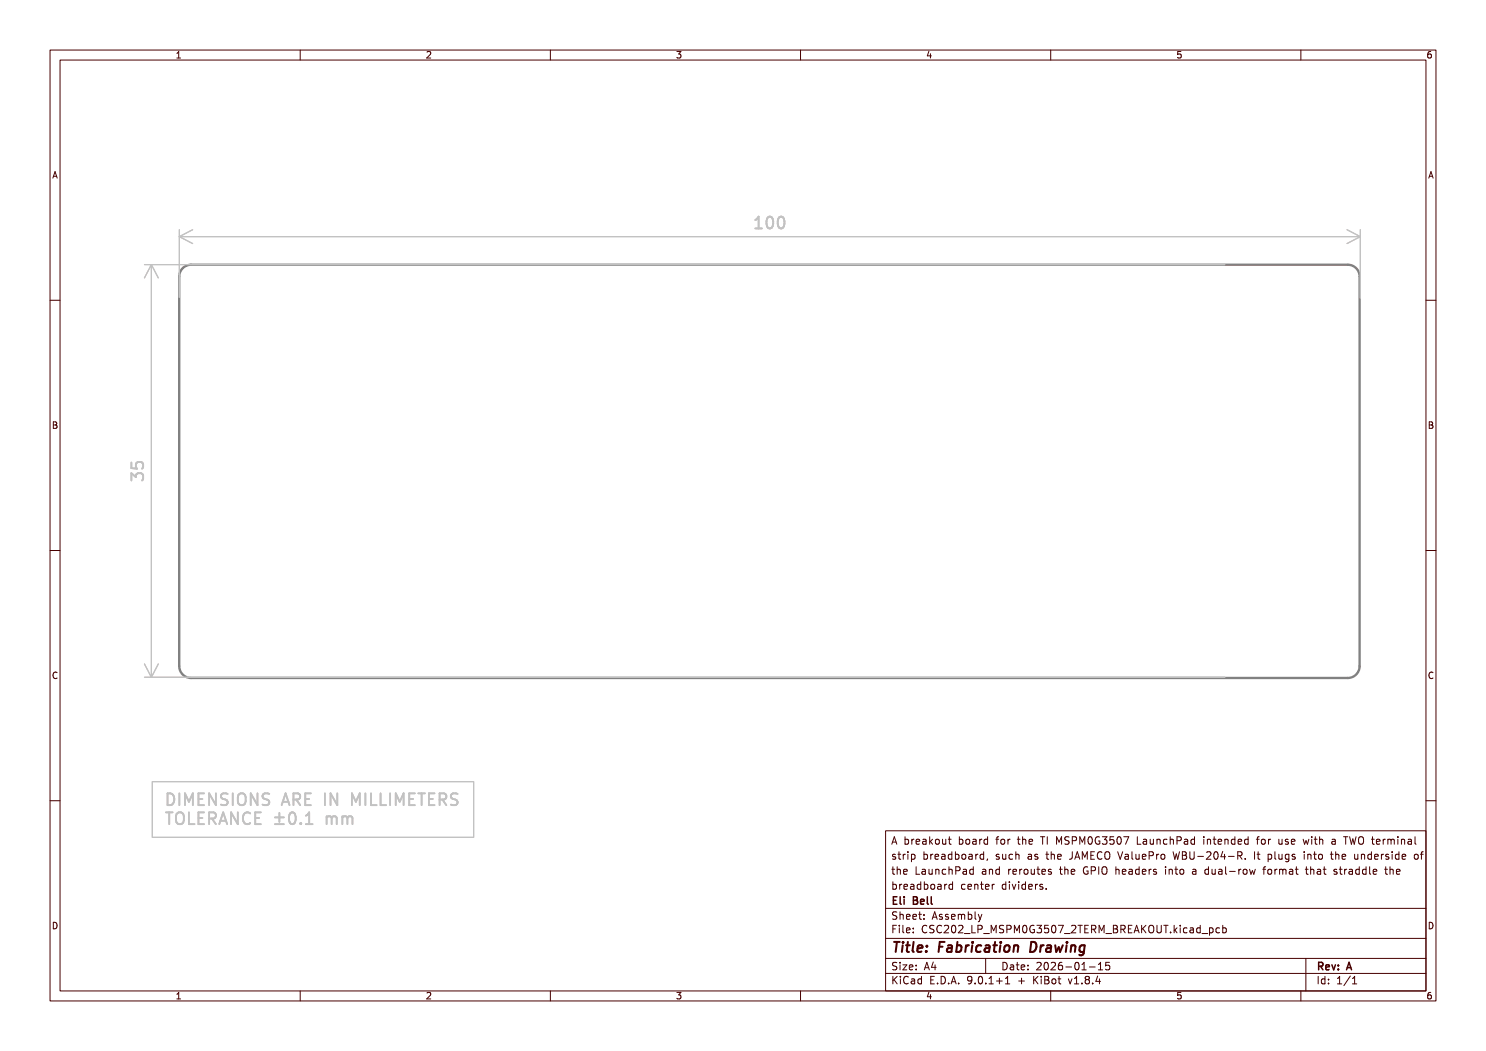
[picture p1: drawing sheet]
<svg xmlns="http://www.w3.org/2000/svg" width="297mm" height="210mm" viewBox="0 0 297 210" stroke-linecap="round" stroke-linejoin="round" font-family="sans-serif">
<path d="M36.7 53.4l.9-.4 .6-.1h231.2a2.36 2.36 0 0 1 2.3 2.4v77.8a2.36 2.36 0 0 1-2.3 2.4h-231.2a2.36 2.36 0 0 1-2.4-2.4v-77.8a2.36 2.36 0 0 1 .9-1.9z" fill="none" stroke="#818181" stroke-width=".47"/>
<g fill="none" stroke="#c2c2c2" stroke-width=".35">
<path d="M150.9 45.6h1.4M150.9 44l.7-.7v2.3M153.4 43.5a.56 .56 0 0 1 .6-.2 .56 .56 0 0 1 .4 .4 1.22 1.22 0 0 1-.6 1.9 1.44 1.44 0 0 1-.4-2.1zM155.8 43.4a.56 .56 0 0 1 .9 .3 1.22 1.22 0 0 1-.7 1.9 1.57 1.57 0 0 1-.2-2.2zM26.3 92.4v1.1l1.1 .2-.2-.4 .1-.8 .3-.2 .8 .1 .2 .4v.5l-.2 .4M26.3 96v-1.4l.9 .7a.64 .64 0 0 1 .4-.7h.6l.3 .2 .1 .9-.2 .3M33.5 158.5a1.24 1.24 0 0 1 1.3 .8 1.24 1.24 0 0 1-.4 1.5l-.9 .1zM35.8 158.5v2.4M39.7 159.6h.8M40.8 158.5h-1.1v2.4h1.1M43.1 158.5v2.4l-1.3-2.4v2.4M45.5 158.6l-.9-.1a.57 .57 0 0 0-.5 .6 .57 .57 0 0 0 .5 .5 .86 .86 0 0 1 .9 .6 .6 .6 0 0 1-.4 .7l-.9-.1"/>
<path d="M46.5 158.5v2.4M47.6 158.9a.79 .79 0 0 1 .9-.4 .79 .79 0 0 1 .6 .8v.8a.79 .79 0 0 1-.8 .8 .79 .79 0 0 1-.8-.8zM51.5 158.5v2.4l-1.4-2.4v2.4M53.8 158.6l-.9-.1a.57 .57 0 0 0-.4 .6 .57 .57 0 0 0 .4 .5 .86 .86 0 0 1 .9 .6 .6 .6 0 0 1-.4 .7l-.9-.1M58.7 159.8h.8a.64 .64 0 0 0 .5-.7 .64 .64 0 0 0-.5-.6h-.8v2.4M59.2 159.8l.8 1.1M61 159.6h.8M62.1 158.5h-1.1v2.4h1.1M64.9 158.5v2.4M67.4 158.5v2.4l-1.3-2.4v2.4M73 158.5v2.4M74.2 158.5v2.4h1.1"/>
<path d="M76.1 158.5v2.4h1.1M78 158.5v2.4M81.8 159.6h.8M82.9 158.5h-1.1v2.4h1.1M83.6 158.5h1.3M84.3 158.5v2.4M85.7 159.6h.8M86.8 158.5h-1.1v2.4h1.1M87.9 159.8h.9a.64 .64 0 0 0 .4-.7 .64 .64 0 0 0-.4-.6h-.9v2.4M88.4 159.8l.8 1.1M91.5 158.6l-.9-.1a.57 .57 0 0 0-.5 .6 .57 .57 0 0 0 .5 .5 .86 .86 0 0 1 .9 .6 .6 .6 0 0 1-.5 .7l-.9-.1M33.1 162.3h1.4"/>
<path d="M33.8 162.3v2.4M35.5 162.4a.78 .78 0 0 1 .8 0 .78 .78 0 0 1 .4 .7v.8a.79 .79 0 0 1-.7 .8 .79 .79 0 0 1-.8-.8v-.8l.1-.4zM37 160.9v-2.4l.8 1.7 .7-1.7v2.4M37.8 162.3v2.4h1.1M39.7 163.4h.8M40.8 162.3h-1.1v2.4h1.1M41.8 163.6h.9a.64 .64 0 0 0 .5-.7 .64 .64 0 0 0-.5-.6h-.9v2.4M42.4 163.6l.7 1.1M43.8 164.7l.8-2.4 .8 2.4M44 164h1.2M47.5 162.3v2.4l-1.3-2.4v2.4M50 162.5a.95 .95 0 0 0-1.2 0 .95 .95 0 0 0-.3 1.2 .88 .88 0 0 0 .5 .9 .88 .88 0 0 0 1-.1"/>
<path d="M51 163.4h.8M52.1 162.3h-1.1v2.4h1.1M54.9 164.7h1.8M54.9 163.3h1.8M55.8 162.4v1.8M56.3 160.9l.8-2.4 .8 2.4M56.5 160.2h1.1M58.1 162.4a.56 .56 0 0 1 .9 .4 1.22 1.22 0 0 1-.7 1.9 1.57 1.57 0 0 1-.2-2.3zM60.1 164.5l.1 .1-.1 .1M60.1 164.5l-.1 .1 .1 .1M60.1 164.5v.2M61.1 164.7h1.4"/>
<path d="M61.1 163l.7-.7v2.4M65.3 163.1v1.6M65.3 163.3a.59 .59 0 0 1 1 .1M66.3 163.4l.3-.3 .6 .1 .1 1.5M66.3 163.4v1.3M68.4 163.3a.59 .59 0 0 1 1 .1M68.4 163.1v1.6M69.4 163.4l.4-.3 .5 .1 .1 1.5M69.4 163.4v1.3M70.3 160.9v-2.4l.8 1.7 .8-1.7v2.4M79.1 160.9v-2.4l.8 1.7 .8-1.7v2.4"/>
</g>
<g fill="none" stroke="#c2c2c2" stroke-width=".24">
<path d="M28.9 52.9h215.9M30.3 52.9v82.4M30.3 52.9l1.3 2.6M30.3 52.9l-1.4 2.6M35.8 45.9v13.5M35.8 47.3h236.1M35.8 47.3l2.7 1.4M38.5 45.9l-2.7 1.4M269.2 45.9l2.7 1.4M271.9 45.9v13.7M271.9 47.3l-2.7 1.4M28.9 135.3h215.9"/>
<path d="M28.9 132.7l1.4 2.6M31.6 132.7l-1.3 2.6M30.4 156.2h64.3v11.1h-64.3z"/>
</g>
<g fill="none" stroke="#480000" stroke-width=".2">
<path d="M10 10h277v190h-277zM12 12h273v186h-273zM35.3 11.6h.8M35.3 10.7l.4-.4v1.3M60 10v2M85.3 10.4l.5-.1 .3 .4-.8 .9h.8M110 10v2M135.3 10.3h.8l-.4 .5 .3 .1v.6l-.2 .1-.5-.1M160 10v2M185.7 10.2l-.4 1h.9M186 10.7v.9M210 10v2"/>
<path d="M236 10.3h-.6l-.1 .6 .2-.1 .5 .1 .1 .1-.1 .5-.2 .1-.5-.1M260 10v2M286 10.3l-.4 .1-.2 .2-.1 .7 .3 .3 .4-.1 .1-.5-.1-.1-.4-.1-.3 .2M10.6 35.6l.4-1.3 .4 1.3M10.7 35.2h.6M285.6 35.6l.4-1.3 .4 1.3M285.7 35.2h.6M10 60h2M285 60h2M10.7 84.3h.4l.2 .2-.2 .4 .2 .1 .1 .3-.2 .3h-.5zM10.7 84.9h.4M285.7 84.3h.4l.2 .2-.2 .4 .2 .1 .1 .3-.2 .3h-.5z"/>
<path d="M285.7 84.9h.4M10 110h2M285 110h2M11.4 134.4a.62 .62 0 0 0-.9 .5 .62 .62 0 0 0 .7 .7l.2-.1M286.4 134.4a.62 .62 0 0 0-.9 .5 .62 .62 0 0 0 .7 .7l.2-.1M10 160h2M285 160h2M177 166h108v32h-108zM178.2 173.7h.6M178.2 168.7l.5-1.5 .5 1.5M178.4 168.3h.7M178.5 173.2v1.3l.3 .2"/>
<path d="M178.5 176.2v1.5M178.5 176.8l.4-.1 .3 .3-.2 .6h-.5M179 170.8l-.4-.1-.2 .2 .1 .2 .5 .2v.3h-.6M179.3 173.8l.2-.1 .4 .1 .1 .9M179.3 173.2v1.5M179.5 170.7h.5M179.7 170.2v1.3l.3 .2M179.8 176.7v1M180.2 176.7l-.4 .3M180.5 170.7v1M180.6 174.2l.7-.1-.1-.3-.4-.1-.2 .2 .1 .7h.5M180.7 177.2l.7-.1-.1-.3-.4-.1-.2 .2v.7h.6"/>
<path d="M180.9 167.2v1.5M180.9 167.8l.4-.1 .3 .3-.1 .6h-.6M181 170.7l-.5 .3M181.5 170.2v.1M181.5 170.7v1M182 176.8h.6l.1 .9M182.2 170.8l.4-.1 .3 .3-.2 .6h-.5M182.2 170.7v1.5M182.2 167.7v1M182.7 177.1h-.5l-.2 .2 .2 .4 .5-.1M182.7 167.7l-.5 .3M183.1 168.2l.7-.1-.1-.3-.4-.1-.2 .2 .1 .7h.5"/>
<path d="M183.1 173.2v1.5h.7M184 176.8l-.4-.1-.3 .3 .2 .6h.5M184 176.2v1.5M184.3 173.8h.6l.1 .9M184.5 167.8h.5l.1 .9M184.7 170.2v1.5M184.7 170.8l.4-.1 .3 .3-.2 .6h-.5M184.7 176.8l.5-.1 .3 .3-.2 .6h-.6M184.7 176.2v1.5M185 174.1h-.5l-.3 .2 .3 .4 .5-.1M185.1 168.1h-.5l-.2 .2 .2 .4 .5-.1M185.7 173.7v.9l.4 .1 .2-.1"/>
<path d="M185.8 167.2v1.5M186 168.1l.4 .6M186 170.7v1M186.2 176.8l.3-.1 .3 .3v.4l-.3 .3-.3-.1-.2-.2zM186.3 173.7v1M186.4 167.7l-.6 .6M186.5 170.7l-.5 .3M186.9 171.2l.7-.1-.1-.3-.4-.1-.2 .2 .1 .7h.5M187 173.8l.2-.1 .4 .1 .1 .9M187 173.7v1M187.1 167.8l.4-.1 .2 .3v.4l-.2 .3-.4-.1-.1-.2zM187.5 176.8h.5l.1 .9"/>
<path d="M188.1 177.1h-.5l-.2 .2 .2 .4 .5-.1M188.2 170.8h.6l.1 .9M188.4 167.7l.1 .9 .3 .1 .2-.1M188.8 176.7v1M188.9 171.1h-.5l-.2 .2 .2 .4 .5-.1M189 173.8l-.4-.1-.3 .3 .2 .6h.5M189 167.7v1M189.2 176.7l-.4 .3M189.5 167.7h.6M189.7 173.2v1.5M189.7 173.8l.2-.1 .3 .1 .1 .9M189.7 167.2v1.3l.4 .2"/>
<path d="M190.2 170.8l-.4-.1-.3 .3 .2 .6h.5M190.2 170.2v1.5M190.4 176.8l-.4-.1-.3 .3 .1 .6h.6M190.4 176.2v1.5M191 170.8l.4-.1 .3 .3-.2 .6h-.5M191 170.2v1.5M191 174l.7-.1 .2-.2-.1-.4-.2-.1h-.6v1.5M191.7 167.8l.5-.1 .3 .3-.2 .6h-.6M191.7 167.2v1.5M192.4 170.8l.3-.1 .3 .3v.4l-.3 .3-.3-.1-.2-.2zM192.5 173.8h.6l.1 .9M192.9 176.8l-.4-.1-.3 .3 .1 .6h.6"/>
<path d="M193.1 167.8l.2-.1 .4 .1 .1 .6-.1 .2-.4 .1-.2-.1zM193.2 174.1h-.5l-.2 .2 .2 .4 .5-.1M193.5 177.2l.7-.1-.1-.3-.4-.1-.2 .2v.7h.6M193.7 170.8h.5l.1 .9M194.3 171.1h-.5l-.2 .2 .2 .4 .5-.1M194.5 167.8h.5l.1 .9M194.5 173.8l-.4-.1-.3 .3 .2 .6h.5M194.5 173.2v1.5M194.8 176.8l.2-.1 .4 .1 .1 .9M194.8 176.7v1M195 170.7v1M195.1 168.1h-.5l-.2 .2 .2 .4 .5-.1"/>
<path d="M195.5 170.7l-.5 .3M195.8 167.7v1M196 176.7h.5M196.2 176.2v1.3l.3 .2M196.2 167.7l-.4 .3M196.4 173.8h.6v.9M196.6 170.8l-.4-.1-.3 .3 .1 .6h.6M196.6 170.2v1.5M197 177.2l.7-.1-.1-.3-.4-.1-.2 .2v.7h.6M197 174.1h-.5l-.2 .2 .2 .4 .5-.1M197.4 167.2v1.5M197.4 171.6l-.2 .3"/>
<path d="M197.4 167.8l-.4-.1-.3 .3 .1 .6h.6M197.7 173.8l.3-.1 .3 .1 .1 .9M197.7 173.7v1M198.3 176.7v1M198.7 176.7l-.4 .3M199 167.7h.6M199.6 167.2l-.4 .2v1.3M199.7 170.8l-.4-.1-.2 .2 .1 .2 .5 .2v.3h-.6M199.7 173.2v1.5M199.7 173.8l-.4-.1-.3 .3 .2 .6h.5M200.1 167.8l.2-.1 .4 .1 .1 .6-.1 .2-.4 .1-.2-.1zM200.4 170.7l.1 .9 .3 .1 .2-.1"/>
<path d="M201 176.8l-.4-.1-.3 .3 .2 .6h.5M201 170.7v1M201 176.2v1.5M201.5 167.7v1M201.6 173.7v1M201.7 176.2v.1M201.7 176.7v1M201.9 167.7l-.4 .3M202 173.7l-.4 .3M202.3 176.7l.4 1 .3-1M202.4 170.8l-.4-.1-.3 .3 .1 .6h.6M202.5 174.2l.7-.1-.1-.3-.4-.1-.2 .2v.7h.6"/>
<path d="M203 170.8l.2-.1 .4 .1 .1 .9M203 170.2v1.5M203.3 167.7h.6M203.5 167.2v1.3l.4 .2M203.6 176.2v.1M203.6 176.7v1M203.8 173.7v1M204.2 173.7l-.4 .3M204.4 167.2v1.5M204.4 167.8l.2-.1 .4 .1v.9M204.8 173.8l.4-.1 .3 .3v.4l-.3 .3-.4-.1-.1-.2zM205 176.8l-.5-.1-.3 .3 .2 .6h.6"/>
<path d="M205 176.2v1.5M205.5 170.8h.6l.1 .9M205.6 177.2l.7-.1-.1-.3-.4-.1-.2 .2 .1 .7h.5M205.7 168.2l.7-.1-.1-.3-.4-.1-.2 .2v.7h.6M206.1 173.7l.1 .9 .3 .1 .2-.1M206.2 171.1h-.5l-.2 .2 .2 .4 .5-.1M206.7 173.7v1M207 176.7v1M207.2 173.7h.6M207.4 176.7l-.4 .3M207.4 170.8l-.4-.1-.2 .2 .1 .2 .5 .2v.3h-.6M207.5 173.2v1.3l.3 .2"/>
<path d="M208 167.2h.8M208.2 174.2l.8-.1-.1-.3-.4-.1-.3 .2 .1 .7h.6M208.4 176.8l-.4-.1-.2 .2 .1 .2 .5 .2v.3h-.6M208.4 167.2v1.5M209 170.7h.6M209.1 177.6v.1M209.2 170.2v1.3l.4 .2M209.3 167.2v1.5M210.1 173.8l-.4-.1-.2 .2 .1 .2 .5 .2v.3h-.6M210.1 170.8l.2-.1 .4 .1v.9M210.1 170.2v1.5M211.2 168.7v-1.5l.5 1.1 .5-1.1v1.5"/>
<path d="M211.4 171.2l.7-.1-.1-.3-.4-.1-.2 .2 .1 .7h.5M211.7 173.7h.6M212 173.2v1.3l.3 .2M212.8 173.8l.2-.1 .4 .1 .1 .9M212.8 173.2v1.5M213.7 167.3l-.6-.1-.3 .3 .2 .3 .6 .3v.5l-.2 .1-.6-.1M214.1 174.2l.7-.1-.1-.3-.4-.1-.2 .2 .1 .7h.5M214.3 168l.7-.1 .2-.2-.1-.4-.2-.1h-.6v1.5M214.3 170.2v1.1a.48 .48 0 0 1-.6 .4M214.8 171.7l.5-1.5 .5 1.5M215 171.3h.7M215.8 168.7v-1.5l.5 1.1 .5-1.1v1.5"/>
<path d="M216.3 171.7v-1.5l.5 1.1 .5-1.1v1.5M217.4 173.3a.7 .7 0 0 0-.9 .6 .7 .7 0 0 0 .9 .7l.1-.5h-.3M217.6 167.3l.2-.1a.8 .8 0 0 1 .5 .7 .8 .8 0 0 1-.5 .8l-.2-.1-.1-.5zM218 170.9h.5M218.1 174l.7-.1 .2-.2-.1-.4-.2-.1h-.6v1.5M218.7 170.2h-.7v1.5h.7M219.6 173.2v1.5M219.7 167.3a.7 .7 0 0 0-.8 .6 .7 .7 0 0 0 .8 .7l.1-.5h-.3M220.2 170.3a.71 .71 0 0 0-.9 .5 .71 .71 0 0 0 .7 .9l.2-.1M220.3 173.4a.5 .5 0 0 1 .6-.2 .5 .5 0 0 1 .3 .5v.5a.5 .5 0 0 1-.5 .5 .5 .5 0 0 1-.5-.5zM220.3 167.2h.9l-.5 .6 .5 .1v.7l-.2 .1-.7-.1M221 170.3a.5 .5 0 0 1 .6-.1 .5 .5 0 0 1 .2 .5v.5a.5 .5 0 0 1-.5 .5 .5 .5 0 0 1-.5-.5v-.5z"/>
<path d="M222.6 167.2h-.7l-.1 .7 .2-.1h.5l.2 .3-.1 .5-.2 .1-.6-.1M223 173.8l.2-.1 .4 .1 .1 .9M223 173.2v1.5M223.4 170.2l.5 1.5 .5-1.5M223.4 167.3l.2-.1a.8 .8 0 0 1 .5 .7 .8 .8 0 0 1-.5 .8l-.2-.1-.2-.5zM224.3 174.2l.7-.1v-.3l-.5-.1-.2 .2 .1 .7h.6M224.6 167.2h1l-.6 1.5M224.9 170.8h.6v.9M225.5 171.1h-.5l-.2 .2 .2 .4 .5-.1M225.7 173.8h.5l.1 .9M226.2 170.2v1.3l.3 .2M226.3 174.1h-.5l-.2 .2 .2 .4 .5-.1"/>
<path d="M227 170.7l.1 .9 .4 .1 .2-.1M227.3 167.2v1.5h.7M227.7 173.8l-.5-.1-.2 .3 .1 .6h.6M227.7 170.7v1M227.7 173.2v1.5M228.3 174.2l.7-.1v-.3l-.5-.1-.2 .2 .1 .7h.6M228.3 171.2l.7-.1v-.3l-.5-.1-.2 .2 .1 .7h.6M228.5 167.8h.6l.1 .9M229.2 168.1h-.5l-.2 .2 .2 .4 .5-.1M229.7 171l.7-.1 .1-.2v-.4l-.3-.1h-.5v1.5M229.7 173.7v1M229.9 167.7l.1 .9 .3 .1 .2-.1"/>
<path d="M230.1 173.7l-.4 .3M230.5 167.7v1M231.1 173.8l-.4-.1-.2 .2 .1 .2 .5 .2v.3h-.6M231.2 170.7v1M231.2 167.8l.3-.1 .3 .1 .1 .9M231.2 167.7v1M231.6 170.7l-.4 .3M232.2 170.8l.3-.1 .3 .3v.4l-.3 .3-.3-.1-.2-.2zM233 173.2v.1M233 173.7v1M233.2 167.8l-.4-.1-.3 .3 .2 .6h.5M233.7 173.8l.2-.1 .3 .1 .1 .9"/>
<path d="M233.7 173.7v1M233.9 167.8l.2-.1 .4 .1v.9M233.9 167.2v1.5M234.5 170.2l.3 1.5 .3-1.1 .3 1.1 .3-1.5M234.8 173.7h.6M235 173.2v1.3l.4 .2M235.2 168l.8-.1 .1-.2-.1-.4-.2-.1h-.6v1.5M236 173.8l.3-.1 .3 .3v.4l-.3 .3-.3-.1-.2-.2zM236.3 170.2h.5l.3 .3-.3 .4 .3 .2 .1 .3-.3 .3h-.6zM236.3 170.9h.5M236.7 167.8h.6l.1 .9M237.4 168.1h-.5l-.2 .2 .2 .4 .5-.1"/>
<path d="M237.8 170.2v1.2l.3 .3 .4-.1 .2-.2v-1.2M238.4 173.8h.6v.9M238.7 167.8l-.4-.1-.3 .3 .2 .6h.5M238.7 167.2v1.5M239 174.1h-.5l-.2 .2 .2 .4 .5-.1M239.4 171.1h1.1M240.6 167.2v.1M240.6 167.7v1M241.2 170.3l.5-.1 .3 .4-.9 1.1h.9M241.3 167.8l.2-.1 .4 .1 .1 .9M241.3 167.7v1M241.5 173.8l-.4-.1-.3 .3 .2 .6h.5"/>
<path d="M241.5 173.2v1.5M242.2 173.7l.1 .9 .4 .1 .2-.1M242.5 167.7h.5M242.7 167.2v1.3l.3 .2M242.7 170.3l.3-.1a.8 .8 0 0 1 .5 .7 .8 .8 0 0 1-.5 .8l-.3-.1-.1-.5zM242.9 173.7v1M243.5 168.2l.7-.1-.1-.3-.4-.1-.2 .2v.7h.6M243.6 173.8h.6v.9M244.2 174.1h-.5l-.2 .2 .2 .4 .5-.1M244.4 170.1l-.4 1.1h1M244.7 170.7v1M244.8 167.8l.2-.1 .4 .1 .1 .9"/>
<path d="M244.8 167.7v1M245 173.2v1.3l.2 .2M245.5 171.1h1.2M245.7 174.1h1.2M246.8 167.8l-.4-.1-.3 .3 .1 .6h.6M246.8 167.2v1.5M247.4 171l.7-.1 .1-.2v-.4l-.2-.1h-.6v1.5M247.5 168.2l.7-.1-.1-.3-.4-.1-.2 .2v.7h.6M247.6 173.7v1M247.7 171l.5 .7M248 173.7l-.4 .3M248.6 173.8l.4-.1 .2 .3v.4l-.2 .3-.4-.1-.1-.2z"/>
<path d="M248.9 171.6v.1M249.5 167.8l-.5-.1-.3 .3 .2 .6h.6M249.5 167.2v1.5M249.7 173.7l.3 1 .3-.7 .3 .7 .3-1M250.7 170.2v1.5M251.1 167.7h.6M251.2 170.7h.6M251.5 170.2v1.3l.3 .2M251.7 167.2l-.4 .2v1.3M252.2 167.8l.2-.1 .4 .1 .1 .6-.2 .2-.3 .1-.2-.1zM252.4 173.7h.6M253 173.2l-.4 .2v1.3"/>
<path d="M253.5 170.8l.4-.1 .3 .3-.2 .6h-.5M253.5 170.7v1.5M253.5 173.8l.4-.1 .3 .3v.4l-.3 .3-.4-.1-.1-.2zM253.5 167.7v1M254 167.7l-.5 .3M254.8 170.2v1.3l.2 .2M254.8 173.7v1M255.2 173.7l-.4 .3M255.6 170.7l.1 .9 .3 .1 .2-.1M255.6 167.7l.1 .9 .3 .1 .2-.1M255.7 173.8l.5-.1 .2 .2M255.7 173.7v1"/>
<path d="M256.2 167.7v1M256.2 170.7v1M256.4 173.9l.2-.2 .4 .1v.9M256.4 173.9v.8M257.5 167.8l-.4-.1-.2 .2 .1 .2 .5 .2v.3h-.6M257.6 170.7v1.2l-.3 .3-.3-.1M257.6 170.8l-.4-.1-.3 .3 .1 .6h.6M257.7 173.8h.6l.1 .9M258.1 168.2l.7-.1-.1-.3-.4-.1-.2 .2 .1 .7h.5M258.4 174.1h-.5l-.2 .2 .2 .4 .5-.1M258.8 170.8l-.3-.1-.3 .2 .1 .2 .5 .2v.3h-.6M258.9 173.7h.6"/>
<path d="M259.1 173.2v1.3l.4 .2M260.5 167.7l.2 1 .3-.7 .3 .7 .3-1M260.7 170.2v.1M260.7 170.7v1M260.9 173.7h.6M261.1 173.2v1.3l.4 .2M261.4 170.8l.2-.1 .4 .1v.9M261.4 170.7v1M262 173.8l.2-.1 .3 .1 .1 .9M262 173.2v1.5M262.2 167.2v.1M262.2 167.7v1"/>
<path d="M262.5 170.7h.6M262.7 167.7h.5M262.7 170.2v1.3l.4 .2M262.9 167.2v1.3l.3 .2M263.3 173.8h.6l.1 .9M263.6 170.8l.2-.1 .4 .1 .1 .6-.1 .2-.4 .1-.2-.1zM263.7 167.8l.3-.1 .3 .1 .1 .9M263.7 167.2v1.5M264 174.1h-.5l-.3 .2 .3 .4 .5-.1M264.5 173.7h.5M264.7 173.2v1.3l.3 .2M265.9 170.7h.6"/>
<path d="M266.1 170.2v1.3l.4 .2M266.2 167.8h.6l.1 .9M266.9 168.1h-.5l-.2 .2 .2 .4 .5-.1M267 170.8l.2-.1 .3 .1 .1 .9M267 170.2v1.5M267.2 173.8l-.4-.1-.2 .2 .1 .2 .5 .2v.3h-.6M267.7 173.7h.5M267.9 173.2v1.3l.3 .2M268.2 171.2l.8-.1-.1-.3-.4-.1-.3 .2 .1 .7h.6M268.5 167.2h.9M268.7 173.7v1M269 167.2v1.5"/>
<path d="M269.2 173.7l-.5 .3M269.7 173.8h.5l.1 .9M269.7 167.2l.4 1.5 .3-1.1 .3 1.1 .3-1.5M270.3 174.1h-.5l-.2 .2 .2 .4 .5-.1M270.7 170.7l.1 .9 .4 .1 .2-.1M271.4 170.7v1M271.6 167.4a.5 .5 0 0 1 .6-.2 .5 .5 0 0 1 .3 .5v.5a.5 .5 0 0 1-.5 .5 .5 .5 0 0 1-.5-.5zM271.7 173.8l-.5-.1-.2 .3 .1 .6h.6M271.7 173.2v1.5M272.1 170.8l.2-.1 .4 .1v.9M272.1 170.7v1M273 173.8l-.4-.1-.3 .3 .2 .6h.5"/>
<path d="M273 173.2v1.5M273.7 173.2v1.3l.3 .2M274.1 170.8l-.4-.1-.3 .3 .1 .6h.6M274.1 170.2v1.5M274.1 167.7h.6M274.3 167.2v1.3l.4 .2M274.5 174.2l.7-.1-.1-.3-.4-.1-.2 .2v.7h.6M274.7 171.2l.8-.1-.1-.3-.4-.1-.3 .2 .1 .7h.6M275.1 168.2l.7-.1-.1-.3-.4-.1-.2 .2 .1 .7h.5M276.1 170.7v1M276.5 167.7v1M276.5 170.7l-.4 .3"/>
<path d="M276.7 173.7h.6M276.9 167.7l-.4 .3M277 173.2v1.3l.3 .2M277.4 167.8l.4-.1 .2 .2M277.4 167.7v1M277.5 170.8l-.3-.1-.2 .2v.2l.5 .2v.3h-.5M277.8 173.8l.2-.1 .4 .1 .1 .9M277.8 173.2v1.5M278 167.9l.2-.2 .4 .1 .1 .9M278 167.9v.8M278.2 170.2v.1M278.2 170.7v1"/>
<path d="M279.1 174.2l.7-.1-.1-.3-.4-.1-.2 .2 .1 .7h.5M279.4 167.2v.1M279.4 167.7v1M279.6 170.8l-.4-.1-.3 .3 .1 .6h.6M279.6 170.2v1.5M280.1 167.8l.2-.1 .4 .1v.9M280.1 167.7v1M280.2 171.2l.8-.1-.1-.3-.4-.1-.3 .2 .1 .7h.6M281.5 167.8h.5l.1 .9M282.1 168.1h-.5l-.2 .2 .2 .4 .5-.1M282.7 170.8l.3-.1 .4 .1 .1 .6-.2 .2-.3 .1-.3-.1zM282.8 167.2v1.3l.2 .2"/>
<path d="M283.9 170.7h.6M284.5 170.2l-.4 .2v1.3M10.7 184.3a.66 .66 0 0 1 .7 .6 .66 .66 0 0 1-.7 .7zM35.3 198.7l.4-.4v1.3M35.3 199.6h.8M60 198v2M85.3 198.4l.5-.1 .3 .4-.8 .9h.8M110 198v2M135.3 198.3h.8l-.4 .5 .3 .1v.6l-.2 .1-.5-.1M160 198v2M177 194.5h108M177 191.5h108"/>
<path d="M177 187.5h108M177 181.5h108M178.5 195.1v1.5M178.5 185.6h.5M178.7 195.7l.6 .9M179.2 184.9h-.7v1.5M179.2 192.4l-.5-.1-.2 .1v.5l.6 .3 .1 .3-.2 .3-.6-.1M179.2 182.3l-.5-.1-.2 .1v.5l.6 .3 .1 .3-.2 .3-.6-.1M179.3 195.1l-.8 .9M179.7 184.9v.1M179.7 185.4v1M179.9 182.2v1.5"/>
<path d="M179.9 192.3v.1M179.9 192.8v1M179.9 182.8l.2-.1 .4 .1v.9M180 195.1v.1M180 195.6v1M180.5 192.8h.7l-.7 1h.7M180.5 184.9v1.3l.2 .2M181.2 185.9l.7-.2-.1-.2-.4-.1-.2 .2v.7h.6M181.2 183.2l.7-.1-.1-.3-.4-.1-.2 .2v.7h.6M181.5 195.2a.71 .71 0 0 0-1 .5 .71 .71 0 0 0 .7 .9l.3-.1M181.7 193.3l.8-.1-.1-.3-.4-.1-.3 .2 .1 .7h.6M182.2 195.7h.5l.1 .9"/>
<path d="M182.5 183.2l.7-.1-.1-.3-.4-.1-.2 .2v.7h.6M182.5 186.3v.1M182.5 185.5v.1M182.8 196h-.5l-.2 .2 .2 .4 .5-.1M183.1 193.7v.1M183.1 192.9v.1M183.6 182.7h.6M183.8 182.2v1.3l.4 .2M184.2 195.7l-.5-.1-.2 .3 .1 .6h.6M184.2 195.1v1.5M184.7 183.6v.1M184.7 182.8v.1"/>
<path d="M184.7 193.8l.5-1.5 .5 1.5M184.9 193.4h.7M185.2 185a.71 .71 0 0 0-.9 .5 .71 .71 0 0 0 .7 .9l.2-.1M185.7 198.2l-.4 1h.9M186 198.7v.9M186 195.8h.5M186.3 183.7l.5-1.5 .5 1.5M186.5 183.3h.7M186.5 192.2l-.3 1.1h.9M186.7 185l-.6-.1-.3 .3 .2 .3 .6 .3v.5l-.2 .1-.6-.1M186.7 195.1h-.7v1.5h.7M186.9 192.8v1"/>
<path d="M187.4 196.5v.1M188.1 195.1a.76 .76 0 0 1 .9 .7 .76 .76 0 0 1-.9 .8zM188.2 185a.71 .71 0 0 0-1 .5 .71 .71 0 0 0 .7 .9l.3-.1M188.3 182.8l-.3-.1-.3 .2 .1 .2 .5 .2v.3h-.6M188.7 185l.6-.1 .3 .4-.9 1.1h.9M189.5 182.8l-.3-.1-.2 .2v.2l.5 .2v.3h-.5M189.6 196.5v.1M190.1 196.6l.5-1.5 .5 1.5M190.2 183.2l.7-.1-.1-.3-.4-.1-.2 .2v.7h.6M190.2 196.2h.8M190.3 185l.2-.1a.8 .8 0 0 1 .5 .7 .8 .8 0 0 1-.5 .8l-.2-.1-.1-.5zM191.5 182.8l.5-.1 .2 .2"/>
<path d="M191.5 182.7v1M191.6 196.5v.1M191.6 185l.6-.1 .3 .4-1 1.1h1M192.2 182.9l.2-.2 .3 .1 .1 .9M192.2 182.9v.8M192.7 186.5h1.2M193.5 182.8l.5-.1 .2 .3-.1 .6h-.6M193.5 182.2v1.5M194.2 195.7l-.2 .3h-.3l-.3-.3 .1-.5 .5-.1 .2 .1a.99 .99 0 0 1-.4 1.4h-.3M194.2 184.9v1.5h.8M194.9 196.5v.1M194.9 182.2v1.3l.2 .2"/>
<path d="M195.5 185.7l.7-.1 .1-.2-.1-.4-.2-.1h-.5v1.5M195.5 182.7l.4 1M195.7 195.2l.2-.1a.8 .8 0 0 1 .5 .7 .8 .8 0 0 1-.5 .8l-.2-.1-.2-.5zM195.9 183.7l-.4 .5M196.2 182.7l-.3 1M196.6 186.5h1.1M197 191.5v3M197 196.5v.1M197.7 196.6h.8M197.7 195.5l.4-.4v1.5M198.1 186.4v-1.5l.5 1.1 .5-1.1v1.5M199.2 196h1.1"/>
<path d="M199.7 195.4v1.2M200.5 192.3a.76 .76 0 0 1 .8 .7 .76 .76 0 0 1-.8 .8zM200.6 185l-.6-.1-.2 .1v.5l.7 .2 .1 .4-.3 .3-.6-.1M201 196.6h.8M201 195.5l.4-.4v1.5M201.2 185.7l.8-.1 .1-.2-.1-.4-.2-.1h-.6v1.5M202 192.9h.5l.1 .9M202.6 193.2h-.5l-.2 .2 .2 .4 .5-.1M202.7 186.4v-1.5l.5 1.1 .5-1.1v1.5M203.1 192.8h.6M203.3 192.3v1.3l.4 .2M203.6 196h1.1"/>
<path d="M204.1 193.3l.7-.1-.1-.3-.4-.1-.2 .2 .1 .7h.5M204.2 195.4v1.2M204.5 185l.2-.1a.8 .8 0 0 1 .6 .7 .8 .8 0 0 1-.6 .8l-.2-.1-.1-.5zM205.5 193.7v.1M205.5 192.9v.1M206.6 195.1v1.5M206.7 185a.7 .7 0 0 0-.9 .6 .7 .7 0 0 0 .9 .7v-.6h-.2M206.8 195.7l.7 .9M207.2 192.4l.6-.1 .3 .4-.9 1.1h.9M207.2 184.9h1l-.5 .6 .4 .1v.7l-.2 .1-.7-.1M207.5 195.1l-.9 .9M208.1 195.1v.1"/>
<path d="M208.1 195.6v1M208.8 195.1l.7 .1 .1 .3-.3 .3a.4 .4 0 0 1 .4 .4 .4 .4 0 0 1-.3 .4h-.6zM208.8 195.8h.5M208.9 192.4l.1-.1a.8 .8 0 0 1 .5 .7 .8 .8 0 0 1-.5 .8 1 1 0 0 1-.1-1.4zM209.5 184.9h-.7l-.1 .7 .3-.1h.5l.1 .2-.1 .6-.2 .1-.6-.1M210 198v2M210.1 192.4l.6-.1 .3 .4-1 1.1h1M210.4 195.7l.3-.1 .3 .3v.4l-.3 .3-.3-.1-.2-.2zM210.4 185l.1-.1a.8 .8 0 0 1 .5 .7 .8 .8 0 0 1-.5 .8 1 1 0 0 1-.1-1.4zM211.5 195.6h.5M211.5 184.9h1l-.6 1.5M211.7 195.1v1.3l.3 .2"/>
<path d="M212.2 192.3l-.4 .1a1.01 1.01 0 0 0 0 1.4l.5-.1 .1-.5-.3-.3h-.3l-.3 .3M212.7 186.5h1.2M213 193.2h1.2M213.5 195.6l.4 1 .3-1M214.2 185l.5-.1 .3 .4-.9 1.1h.9M214.7 196.6h.9M214.7 195.5l.5-.4v1.5M215 192.4l.2-.1a.8 .8 0 0 1 .5 .7 .8 .8 0 0 1-.5 .8l-.2-.1-.2-.5zM215.5 184.9h.8M215.9 184.9v1.5M216.2 193.8h.9M216.2 192.7l.5-.4v1.5"/>
<path d="M216.2 196.5v.1M216.8 185.6h.5M217.2 195.7l-.3 .3v.3l.3 .3h.3l.2-.3v-.3l-.2-.3M217.2 195.7l-.3-.3 .3-.3h.3l.2 .3-.2 .3M217.2 195.7h.3M217.5 184.9h-.7v1.5h.7M217.7 193.2h1.2M218.2 185.7l.7-.1 .1-.2v-.4l-.3-.1h-.5v1.5M218.4 196.5v.1M218.5 185.7l.5 .7M219.4 195l-.4 1.1h1M219.5 193.8h.9"/>
<path d="M219.5 192.7l.5-.4v1.5M219.7 186.4v-1.5l.5 1.1 .5-1.1v1.5M219.7 195.6v1M221 186.5h1.2M221.7 192.3h-.7v.7l.2-.1h.5l.1 .3-.1 .5-.2 .1-.5-.1M222.5 185.6h.5M222.5 184.9l.7 .1 .1 .3-.3 .3a.4 .4 0 0 1 .4 .4 .4 .4 0 0 1-.3 .4h-.6zM224 185.7l.7-.1 .2-.2-.1-.4-.2-.1h-.6v1.5M224.4 185.7l.5 .7M225.5 185.6h.5M226.2 184.9h-.7v1.5h.7M226.7 186.4l.5-1.5 .5 1.5"/>
<path d="M226.8 186h.7M228.2 184.9v1.5M228.4 185.5l.6 .9M229 184.9l-.8 .8M229.8 185a.5 .5 0 0 1 .5-.1 .5 .5 0 0 1 .3 .5v.5a.5 .5 0 0 1-.5 .5 .5 .5 0 0 1-.5-.5v-.5zM231.2 184.9v1.2l.3 .3 .5-.1 .1-.2v-1.2M232.6 184.9h.9M233 184.9v1.5M234 186.3v.1M234.7 184.9v1.5M234.8 185.8l.4 .6M235.2 185.4l-.5 .6"/>
<path d="M235.9 184.9v.1M235.9 185.4v1M236 198.3h-.6l-.1 .6 .2-.1 .5 .1 .1 .1-.1 .5-.2 .1-.5-.1M237.2 185.5l-.4-.1-.3 .3 .2 .6h.5M237.9 185.5h.6v.9M238.5 185.7l-.5 .1-.2 .2 .2 .4 .5-.1M239.9 185.5l-.4-.1-.3 .3 .1 .6h.6M239.9 184.9v1.5M240.2 186.5h1.2M241.7 185.5l.5-.1 .3 .3-.2 .6h-.6M241.7 185.4v1.5M243.7 185.5l-.4-.1-.3 .3 .2 .6h.5"/>
<path d="M244.4 185.5l.4-.1 .3 .3-.1 .6h-.6M244.4 184.9v1.5M260 198v2M261 191.5v6.5M263.5 195.1v1.5M264.8 195.7l-.4-.1-.3 .3 .1 .6h.6M264.8 195.1v1.5M265.5 196.5v.1M265.5 195.7v.1M267.3 196.6h.9M267.3 195.5l.4-.4v1.5M269.9 195l-1.3 2"/>
<path d="M270.3 196.6h.9M270.3 195.5l.4-.4v1.5M285.7 184.3a.66 .66 0 0 1 .7 .6 .66 .66 0 0 1-.7 .7zM286 198.3l-.4 .1-.2 .2-.1 .8 .3 .2 .4-.1 .1-.5-.1-.1-.4-.1-.3 .2"/>
</g>
<g fill="none" stroke="#480000" stroke-width=".3">
<path d="M178.6 179.9h.5M179.3 179.2h-.7v1.5h.7M179.9 179.2v1.3l.2 .2M180.7 179.2v.1M180.7 179.7v1M182.6 179.9h.5M182.6 179.2l.7 .1v.3l-.2 .3a.4 .4 0 0 1 .3 .4 .4 .4 0 0 1-.3 .4h-.5zM185.3 179.2v1.3l.3 .2M186.1 179.2v1.3l.2 .2M184 180.2l.7-.2-.1-.2-.4-.1-.2 .2 .1 .7h.5M263.6 193.1l.7-.1 .1-.2-.1-.4-.2-.1h-.5v1.5M263.9 193.1l.5 .7"/>
<path d="M265 193.3l.7-.2-.1-.2-.4-.1-.2 .2 .1 .7h.5M266.2 192.8l.4 1 .3-1M267.5 193.6v.2M267.5 192.9v.1M269.1 193.8l.5-1.5 .5 1.5M269.3 193.4h.7"/>
</g>
<g fill="none" stroke="#480000" stroke-width=".4">
<path d="M178.7 188.2h1.1M179.3 188.2l-.3 2M180.4 188.9l-.1 1.3M180.5 188.2v.2M181.1 188.9h.7M181.5 188.2l-.3 1.7 .1 .2 .4 .1M182.6 188.2l-.2 1.7 .2 .3M183.4 189.5l1-.1-.1-.4h-.7l-.3 .9 .3 .3 .6-.1M185.1 190v.2M185.3 189l-.1 .2M187.7 189.2h.7M188.8 188.2h-1l-.2 2"/>
<path d="M189.5 189h.7v1.2M190.3 189.4h-.7a.4 .4 0 0 0-.3 .4 .4 .4 0 0 0 .2 .4l.7-.1M191.3 189h.7l.2 .3-.1 .5a.65 .65 0 0 1-1 .3M191.4 188.2l-.3 2M193.1 188.9l-.2 1.3M193.7 188.9l-.4 .1-.3 .3M194.3 188.9l-.1 1.3M194.4 188.2v.2M196.1 189a.66 .66 0 0 0-1 .3v.5l.1 .3h.8M197 189h.7v1.2M197.8 189.4h-.7a.4 .4 0 0 0-.3 .4 .4 .4 0 0 0 .2 .4l.7-.1M198.5 188.9h.8"/>
<path d="M198.9 188.2l-.2 1.7v.2l.4 .1M199.9 188.9l-.1 1.3M200 188.2v.2M200.9 189.1a.52 .52 0 0 1 .5-.2 .52 .52 0 0 1 .4 .4l-.1 .5a.55 .55 0 0 1-.5 .4 .55 .55 0 0 1-.5-.4zM202.7 189.1a.49 .49 0 0 1 .8 .1l-.1 1M202.7 188.9l-.2 1.3M206.1 188.2a.96 .96 0 0 1 1.1 .6 .96 .96 0 0 1-.3 1.1l-.6 .3h-.4zM208 188.9l-.1 1.3M208.6 188.9l-.4 .1-.2 .3M209.3 189h.7v1.2M210.1 189.4h-.7a.4 .4 0 0 0-.3 .4 .4 .4 0 0 0 .2 .4l.7-.1M210.9 188.9l.2 1.3 .5-.9 .3 .9 .5-1.3"/>
<path d="M213.2 188.9l-.2 1.3M213.3 188.2l-.1 .2M214.1 189.1a.49 .49 0 0 1 .9 .1l-.2 1M214.1 188.9l-.1 1.3M216.8 189a.66 .66 0 0 0-1 .3l-.1 .5 .2 .3h.7M216.8 188.9l-.3 1.8a.57 .57 0 0 1-.8 .1"/>
</g>
<g font-size="3.1" fill="#fff">
<text x="151" y="45.8">100</text>
<text x="28.7" y="96" transform="rotate(-90 28.7 96)">35</text>
<text x="32.7" y="160.8">DIMENSIONS ARE IN MILLIMETERS</text>
<text x="32.7" y="164.6">TOLERANCE ±0.1 mm</text>
</g>
<text font-size="2.7" fill="#fff" x="178" y="190.3">Title: Fabrication Drawing</text>
<g font-size="2" fill="#fff">
<text x="178" y="168.8">A breakout board for the TI MSPM0G3507 LaunchPad intended for use with a TWO terminal</text>
<text x="178" y="171.8">strip breadboard, such as the JAMECO ValuePro WBU-204-R. It plugs into the underside of</text>
<text x="178" y="174.8">the LaunchPad and reroutes the GPIO headers into a dual-row format that straddle the</text>
<text x="178" y="177.8">breadboard center dividers.</text>
<text x="178" y="180.8">Eli Bell</text>
<text x="178" y="183.8">Sheet: Assembly</text>
<text x="178" y="186.5">File: CSC202_LP_MSPM0G3507_2TERM_BREAKOUT.kicad_pcb</text>
<text x="178" y="193.9">Size: A4</text>
<text x="178" y="196.7">KiCad E.D.A. 9.0.1+1 + KiBot v1.8.4</text>
<text x="200" y="193.9">Date: 2026-01-15</text>
<text x="263" y="196.7">Id: 1/1</text>
<text x="263" y="193.9">Rev: A</text>
</g>
<g font-size="1.7" fill="#fff">
<text x="35" y="11.6">1</text>
<text x="85" y="11.6">2</text>
<text x="135" y="11.6">3</text>
<text x="185" y="11.6">4</text>
<text x="235" y="11.6">5</text>
<text x="285" y="11.6">6</text>
<text x="10.5" y="35.6">A</text>
<text x="285.5" y="35.6">A</text>
<text x="10.5" y="85.6">B</text>
<text x="285.5" y="85.6">B</text>
<text x="10.5" y="135.7">C</text>
<text x="285.5" y="135.7">C</text>
<text x="10.5" y="185.6">D</text>
<text x="285.5" y="185.6">D</text>
<text x="35" y="199.7">1</text>
<text x="85" y="199.7">2</text>
<text x="135" y="199.7">3</text>
<text x="185" y="199.7">4</text>
<text x="235" y="199.7">5</text>
<text x="285" y="199.7">6</text>
</g>
</svg>
